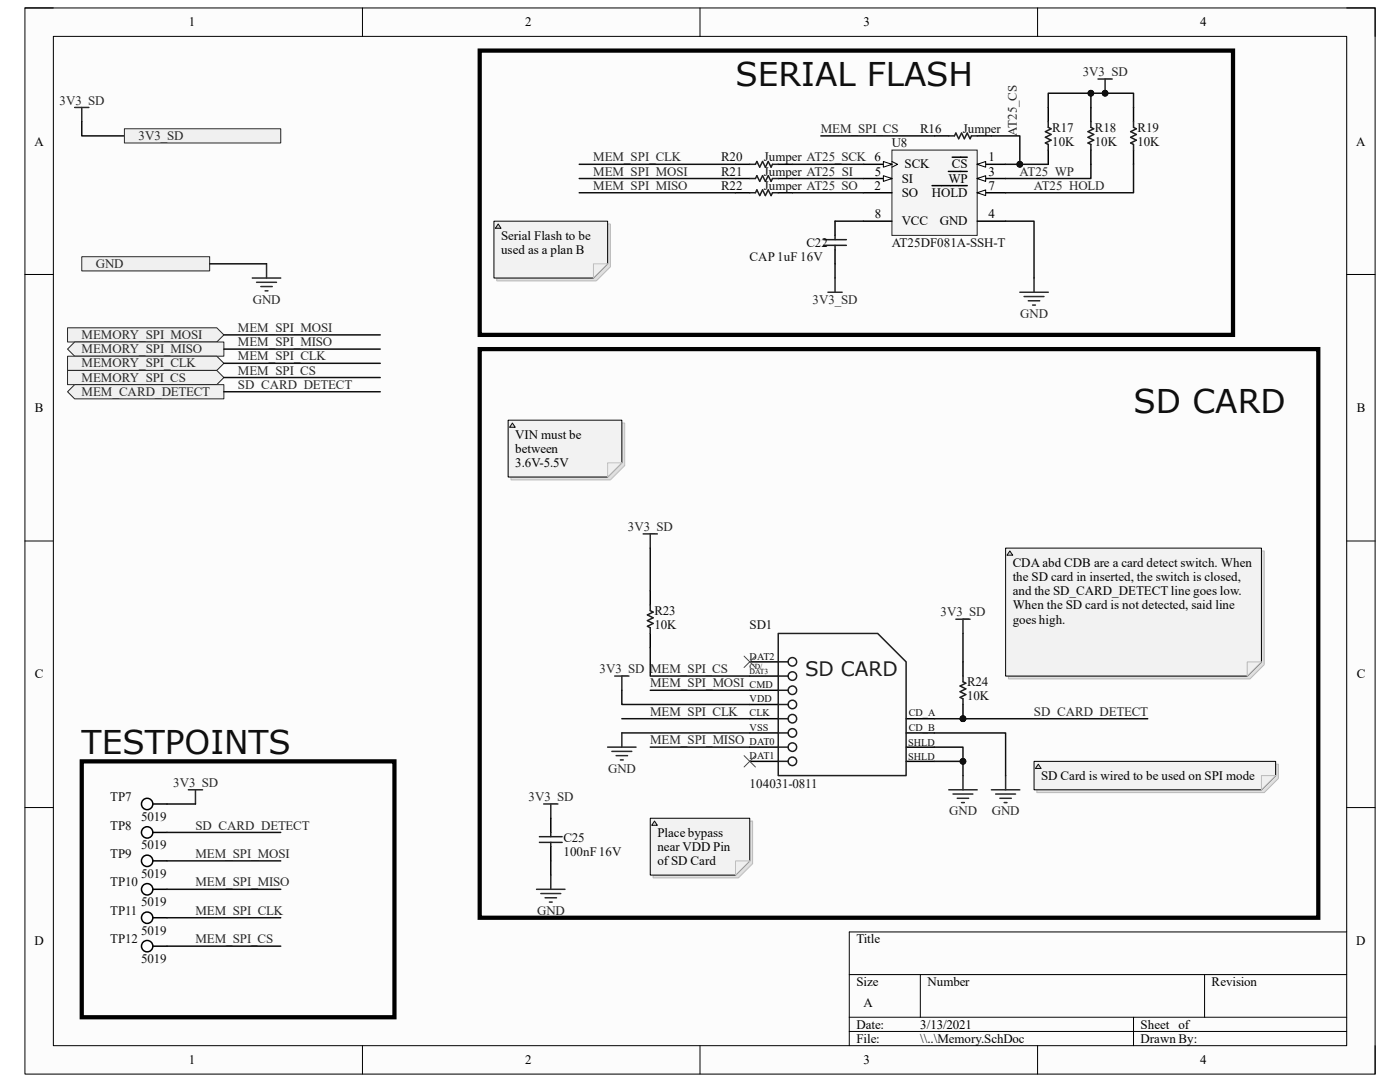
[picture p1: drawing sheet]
<svg xmlns="http://www.w3.org/2000/svg" width="279mm" height="216mm" viewBox="0 0 279 216" stroke-linecap="round" stroke-linejoin="round" font-family="sans-serif">
<path d="M5 1.6h269.4v212.7h-269.4z" fill-rule="evenodd" fill="#fcfcfc"/>
<path d="M5 1.6h269.4v212.7h-269.4z" fill="none" stroke="#000" stroke-width=".2"/>
<path d="M10.6 7.3h258.2v201.4h-258.2z" fill-rule="evenodd" fill="#fcfcfc"/>
<g fill="none" stroke="#000" stroke-width=".2">
<path d="M5 1.6h5.6M10.6 7.3h258.2v201.4h-258.2zM72.3 1.6v5.7M139.7 1.6v5.7M207.1 1.6v5.7M268.8 1.6h5.6v5.7M5 54.8h5.6M268.8 54.8h5.6M5 107.9h5.6M268.8 107.9h5.6M5 161.1h5.6M268.8 161.1h5.6"/>
<path d="M169.5 194.5h99.3M183.7 194.5v8.5M240.4 194.5v8.5M268.8 186h-99.3v22.7M72.3 208.7v5.6M139.7 208.7v5.6M169.5 203h99.3M169.5 205.8h99.3M207.1 208.7v5.6M226.2 203v5.7M274.4 208.7v5.6"/>
</g>
<path d="M149.6 132.1h5.7M149.6 134.9h5.7M149.6 137.7h5.7M149.6 140.6h5.7M149.6 143.4h5.7M149.6 149.1h5.7M149.6 151.9h5.7M149.6 146.2h5.7M180.8 143.4h5.7M180.8 149.1h5.7M180.8 151.9h5.7M180.8 146.3h5.7" fill="none" stroke="#000" stroke-width=".3"/>
<path d="M155.3 126.4h19.9l5.6 5.7v22.7h-25.5z" fill="none" stroke="#1c1c1c" stroke-width=".3"/>
<circle cx="158.1" cy="134.9" r=".85" fill="#fefefe"/>
<circle cx="158.1" cy="134.9" r=".85" fill="none" stroke="#1c1c1c" stroke-width=".3"/>
<circle cx="158.1" cy="137.7" r=".85" fill="#fefefe"/>
<circle cx="158.1" cy="137.7" r=".85" fill="none" stroke="#1c1c1c" stroke-width=".3"/>
<circle cx="158.1" cy="132.1" r=".85" fill="#fefefe"/>
<circle cx="158.1" cy="132.1" r=".85" fill="none" stroke="#1c1c1c" stroke-width=".3"/>
<circle cx="158.1" cy="140.6" r=".85" fill="#fefefe"/>
<circle cx="158.1" cy="140.6" r=".85" fill="none" stroke="#1c1c1c" stroke-width=".3"/>
<circle cx="158.1" cy="143.4" r=".85" fill="#fefefe"/>
<circle cx="158.1" cy="143.4" r=".85" fill="none" stroke="#1c1c1c" stroke-width=".3"/>
<circle cx="158.1" cy="149.1" r=".85" fill="#fefefe"/>
<circle cx="158.1" cy="149.1" r=".85" fill="none" stroke="#1c1c1c" stroke-width=".3"/>
<circle cx="158.1" cy="146.2" r=".85" fill="#fefefe"/>
<circle cx="158.1" cy="146.2" r=".85" fill="none" stroke="#1c1c1c" stroke-width=".3"/>
<circle cx="158.1" cy="151.9" r=".85" fill="#fefefe"/>
<g fill="none" stroke="#1c1c1c" stroke-width=".3">
<path d="M155.3 132.1h2M155.3 137.7h2M155.3 134.9h2M155.3 140.6h2M155.3 143.4h2M155.3 146.2h2M155.3 149.1h2M155.3 151.9h2"/>
<circle cx="158.1" cy="151.9" r=".85"/>
</g>
<path d="M148.5 130.9l2.3 2.3M150.8 130.9l-2.3 2.3M148.5 150.8l2.3 2.3M150.8 150.8l-2.3 2.3" fill="none" stroke="#4c4c4c" stroke-width=".2"/>
<g fill="none" stroke="#262626" stroke-width=".3">
<path d="M122.7 134.9h2.8M124.1 134.9v2.8M121.3 149.1h5.6M122.1 149.9h4M123 150.8h2.2M123.8 151.6h.6M124.1 146.2v2.9M189.3 157.6h5.7M190.2 158.4h4M191 159.3h2.3M192.2 154.8v2.8M197.9 157.6h5.6"/>
<path d="M198.7 158.4h4M199.5 159.3h2.3M200.7 154.8v2.8M191.9 160.1h.6M200.4 160.1h.6"/>
</g>
<circle cx="192.2" cy="143.4" r=".57" fill="#0e0e0e"/>
<circle cx="192.2" cy="143.4" r=".57" fill="none" stroke="#0e0e0e" stroke-width=".2"/>
<path d="M192.2 140.6v2.8" fill="none" stroke="#000" stroke-width=".3"/>
<circle cx="192.2" cy="143.4" r=".57" fill="#0e0e0e"/>
<circle cx="192.2" cy="143.4" r=".57" fill="none" stroke="#0e0e0e" stroke-width=".2"/>
<path d="M129.8 117.9v2.8M129.8 126.4v2.8M192.2 132.1v2.8" fill="none" stroke="#000" stroke-width=".3"/>
<path d="M129.8 120.7v1.2l.5 .2-1.1 .6 1.1 .6-1.1 .5 1.1 .6-1.1 .6 .6 .3v1.1M192.2 134.9v1.1l.5 .3-1.1 .6 1.1 .6-1.1 .5 1.1 .6-1.1 .6 .6 .2v1.2" fill="none" stroke="#1c1c1c" stroke-width=".3"/>
<path d="M128.4 106.5h2.8M129.8 106.5v2.9M190.8 123.6h2.8M192.2 123.6v2.8M107.1 177.5h5.7M107.9 178.3h4M108.5 160.4h2.8M108.8 179.1h2.3M109.9 160.4v2.9M109.9 174.6v2.9M109.6 180h.6" fill="none" stroke="#262626" stroke-width=".3"/>
<path d="M13.5 65.4h29.8l1.4 1.4-1.4 1.4h-29.8z" fill-rule="evenodd" fill="#f0f0f0"/>
<path d="M13.5 65.4h29.8l1.4 1.4-1.4 1.4h-29.8z" fill="none" stroke="#262626" stroke-width=".2"/>
<path d="M13.5 69.7l1.4-1.5h29.8v2.9h-29.8z" fill-rule="evenodd" fill="#f0f0f0"/>
<path d="M13.5 69.7l1.4-1.5h29.8v2.9h-29.8z" fill="none" stroke="#262626" stroke-width=".2"/>
<path d="M13.5 71.1h29.8l1.4 1.4-1.4 1.4h-29.8z" fill-rule="evenodd" fill="#f0f0f0"/>
<path d="M13.5 71.1h29.8l1.4 1.4-1.4 1.4h-29.8z" fill="none" stroke="#262626" stroke-width=".2"/>
<path d="M13.5 73.9h29.8l1.4 1.4-1.4 1.5h-29.8z" fill-rule="evenodd" fill="#f0f0f0"/>
<path d="M13.5 73.9h29.8l1.4 1.4-1.4 1.5h-29.8z" fill="none" stroke="#262626" stroke-width=".2"/>
<path d="M14.9 76.8h29.8v2.8h-29.8l-1.4-1.4z" fill-rule="evenodd" fill="#f0f0f0"/>
<path d="M14.9 76.8h29.8v2.8h-29.8l-1.4-1.4z" fill="none" stroke="#262626" stroke-width=".2"/>
<circle cx="29.4" cy="160.4" r="1.14" fill="#fefefe"/>
<g fill="none" stroke="#000" stroke-width=".3">
<path d="M30.5 160.4h2.8"/>
<circle cx="29.4" cy="160.4" r="1.14"/>
</g>
<path d="M16.3 151.9h62.4v51.1h-62.4z" fill="none" stroke="#000" stroke-width=".85"/>
<path d="M37.6 157.6h2.8M39 157.6v2.8" fill="none" stroke="#262626" stroke-width=".3"/>
<circle cx="29.4" cy="166.1" r="1.14" fill="#fefefe"/>
<g fill="none" stroke="#000" stroke-width=".3">
<path d="M30.5 166.1h2.8"/>
<circle cx="29.4" cy="166.1" r="1.14"/>
</g>
<circle cx="29.4" cy="171.8" r="1.14" fill="#fefefe"/>
<g fill="none" stroke="#000" stroke-width=".3">
<path d="M30.5 171.8h2.8"/>
<circle cx="29.4" cy="171.8" r="1.14"/>
</g>
<circle cx="29.4" cy="177.4" r="1.14" fill="#fefefe"/>
<g fill="none" stroke="#000" stroke-width=".3">
<path d="M30.5 177.5h2.8"/>
<circle cx="29.4" cy="177.4" r="1.14"/>
</g>
<circle cx="29.4" cy="183.1" r="1.14" fill="#fefefe"/>
<g fill="none" stroke="#000" stroke-width=".3">
<path d="M30.5 183.1h2.8"/>
<circle cx="29.4" cy="183.1" r="1.14"/>
</g>
<circle cx="29.4" cy="188.8" r="1.14" fill="#fefefe"/>
<g fill="none" stroke="#000" stroke-width=".3">
<path d="M30.5 188.8h2.8"/>
<circle cx="29.4" cy="188.8" r="1.14"/>
</g>
<path d="M95.7 69.7h167.4v113.4h-167.4z" fill="none" stroke="#000" stroke-width=".85"/>
<path d="M178 30h17v17h-17z" fill-rule="evenodd" fill="#f5f5f5"/>
<path d="M178 30h17v17h-17z" fill="none" stroke="#262626" stroke-width=".2"/>
<path d="M195 32.8h5.7" fill="none" stroke="#000" stroke-width=".3"/>
<path d="M195 32.8l1.7-.6v1.2z" fill="#fbfbfb"/>
<path d="M195 32.8l1.7-.6v1.2z" fill="none" stroke="#000" stroke-width=".2"/>
<path d="M172.3 38.5h5.7M190 31.4h3M195 35.6h5.7" fill="none" stroke="#000" stroke-width=".3"/>
<path d="M195 35.6l1.7-.5v1.1z" fill="#fbfbfb"/>
<path d="M195 35.6l1.7-.5v1.1z" fill="none" stroke="#000" stroke-width=".2"/>
<path d="M172.3 35.6h5.7M189.3 34.2h3.7M195 44.1h5.7" fill="none" stroke="#000" stroke-width=".3"/>
<path d="M176.3 35.1l1.7 .5-1.7 .6z" fill="#fbfbfb"/>
<path d="M176.3 35.1l1.7 .5-1.7 .6z" fill="none" stroke="#000" stroke-width=".2"/>
<path d="M172.3 32.8h5.7" fill="none" stroke="#000" stroke-width=".3"/>
<path d="M176.3 32.2l1.7 .6-1.7 .6z" fill="#fbfbfb"/>
<path d="M176.3 32.2l1.7 .6-1.7 .6zM178 32.2l1.1 .6-1.1 .6" fill="none" stroke="#000" stroke-width=".2"/>
<path d="M195 38.5h5.7" fill="none" stroke="#000" stroke-width=".3"/>
<path d="M195 38.5l1.7-.6v1.1z" fill="#fbfbfb"/>
<path d="M195 38.5l1.7-.6v1.1z" fill="none" stroke="#000" stroke-width=".2"/>
<path d="M186 37h7M209.2 21.4v2.9M209.2 30v2.8M217.7 21.4v2.9M217.7 30v2.8M226.2 21.4v2.9M226.2 30v2.8M166.7 44.1v2.9M166.7 49.8v2.8M172.3 44.1h5.7" fill="none" stroke="#000" stroke-width=".3"/>
<path d="M219.1 15.8h2.9M220.5 15.8v2.8M203.5 58.3h5.7M204.4 59.2h3.9M206.4 55.5v2.8M205.2 60h2.3M206.1 60.9h.5" fill="none" stroke="#262626" stroke-width=".3"/>
<path d="M209.2 24.3v1.1l.6 .3-1.2 .6 1.2 .5-1.2 .6 1.2 .6-1.2 .5 .6 .3v1.2M217.7 24.3v1.1l.6 .3-1.2 .6 1.2 .5-1.2 .6 1.2 .6-1.2 .5 .6 .3v1.2M226.2 24.3v1.1l.6 .3-1.2 .6 1.2 .5-1.2 .6 1.2 .6-1.2 .5 .6 .3v1.2M164.4 47.8h4.5M164.4 49h4.5M166.7 47v.8M166.7 49v.8" fill="none" stroke="#1c1c1c" stroke-width=".3"/>
<circle cx="220.5" cy="18.6" r=".57" fill="#0e0e0e"/>
<circle cx="220.5" cy="18.6" r=".57" fill="none" stroke="#0e0e0e" stroke-width=".2"/>
<path d="M95.7 10.1h150.4v56.7h-150.4z" fill="none" stroke="#000" stroke-width=".85"/>
<path d="M146.8 32.8h2.8M146.8 35.6h2.8M146.8 38.5h2.8M155.3 32.8h2.8M155.3 35.6h2.8M155.3 38.5h2.8M186.5 27.1h2.8M195 27.1h2.9M109.9 163.3v2.8M109.9 168.9v2.9" fill="none" stroke="#000" stroke-width=".3"/>
<path d="M149.6 32.8h1.2l.3-.6 .5 1.2 .6-1.2 .5 1.2 .6-1.2 .6 1.2 .3-.6h1.1M149.6 35.6h1.2l.3-.5 .5 1.1 .6-1.1 .5 1.1 .6-1.1 .6 1.1 .3-.6h1.1M149.6 38.5h1.2l.3-.6 .5 1.1 .6-1.1 .5 1.1 .6-1.1 .6 1.1 .3-.5h1.1M189.3 27.1h1.2l.3-.5 .5 1.1 .6-1.1 .6 1.1 .5-1.1 .6 1.1 .3-.6h1.1M107.7 167h4.5M107.7 168.1h4.5M109.9 166.1v.9M109.9 168.1v.8" fill="none" stroke="#1c1c1c" stroke-width=".3"/>
<path d="M50.4 55.5h5.6M51.2 56.3h4M52.1 57.2h2.2M52.9 58h.6M53.2 52.6v2.9" fill="none" stroke="#262626" stroke-width=".3"/>
<path d="M16.3 51.2h25.5v2.9h-25.5z" fill-rule="evenodd" fill="#f0f0f0"/>
<path d="M16.3 51.2h25.5v2.9h-25.5z" fill="none" stroke="#262626" stroke-width=".2"/>
<path d="M14.9 21.4h2.8M16.3 21.4v2.9M165.2 58.3h2.9M166.7 55.5v2.8" fill="none" stroke="#262626" stroke-width=".3"/>
<path d="M124.1 137.7v2.9h25.5M129.8 137.7h19.8M124.1 146.2h25.5M124.1 143.4h25.5M186.5 151.9h5.7" fill="none" stroke="#0e0e0e" stroke-width=".3"/>
<circle cx="192.2" cy="151.9" r=".57" fill="#0e0e0e"/>
<circle cx="192.2" cy="151.9" r=".57" fill="none" stroke="#0e0e0e" stroke-width=".2"/>
<path d="M186.5 146.3h14.2v8.5M186.5 143.4h42.6" fill="none" stroke="#0e0e0e" stroke-width=".3"/>
<circle cx="192.2" cy="143.4" r=".57" fill="#0e0e0e"/>
<circle cx="192.2" cy="143.4" r=".57" fill="none" stroke="#0e0e0e" stroke-width=".2"/>
<path d="M44.7 66.8h31.2M44.7 69.7h31.2M44.7 78.2h31.2M44.7 75.3h31.2M44.7 72.5h31.2M186.5 149.1h5.7v5.7M33.3 160.4h5.7M33.3 166.1h22.7M33.3 171.8h22.7M33.3 177.5h22.7M33.3 183.1h22.7M33.3 188.8h22.7" fill="none" stroke="#0e0e0e" stroke-width=".3"/>
<circle cx="192.2" cy="151.9" r=".57" fill="#0e0e0e"/>
<circle cx="192.2" cy="151.9" r=".57" fill="none" stroke="#0e0e0e" stroke-width=".2"/>
<path d="M209.2 21.4v-2.8h17v2.8M166.7 44.1h5.6M166.7 52.6v2.9M200.7 44.1h5.7v11.4" fill="none" stroke="#0e0e0e" stroke-width=".3"/>
<circle cx="220.5" cy="18.6" r=".57" fill="#0e0e0e"/>
<circle cx="220.5" cy="18.6" r=".57" fill="none" stroke="#0e0e0e" stroke-width=".2"/>
<circle cx="217.7" cy="18.6" r=".57" fill="#0e0e0e"/>
<circle cx="217.7" cy="18.6" r=".57" fill="none" stroke="#0e0e0e" stroke-width=".2"/>
<path d="M217.7 18.6v2.8" fill="none" stroke="#0e0e0e" stroke-width=".3"/>
<circle cx="217.7" cy="18.6" r=".57" fill="#0e0e0e"/>
<circle cx="217.7" cy="18.6" r=".57" fill="none" stroke="#0e0e0e" stroke-width=".2"/>
<path d="M115.6 38.5h31.2M158.1 32.8h14.2M158.1 35.6h14.2M158.1 38.5h14.2M197.9 27.1h5.6v5.7h5.7M217.7 32.8v2.8h-17M226.2 32.8v5.7h-25.5" fill="none" stroke="#0e0e0e" stroke-width=".3"/>
<circle cx="203.5" cy="32.8" r=".57" fill="#0e0e0e"/>
<circle cx="203.5" cy="32.8" r=".57" fill="none" stroke="#0e0e0e" stroke-width=".2"/>
<path d="M115.6 32.8h31.2M115.6 35.6h31.2M163.8 27.1h22.7M200.7 32.8h2.8M41.8 52.6h11.4M129.8 149.1h19.8" fill="none" stroke="#0e0e0e" stroke-width=".3"/>
<circle cx="203.5" cy="32.8" r=".57" fill="#0e0e0e"/>
<circle cx="203.5" cy="32.8" r=".57" fill="none" stroke="#0e0e0e" stroke-width=".2"/>
<path d="M16.3 24.3v2.8h8.5M129.8 129.2v5.7h19.8M109.9 171.8v2.8" fill="none" stroke="#0e0e0e" stroke-width=".3"/>
<path d="M24.8 25.7h31.2v2.8h-31.2z" fill-rule="evenodd" fill="#f0f0f0"/>
<path d="M24.8 25.7h31.2v2.8h-31.2z" fill="none" stroke="#262626" stroke-width=".2"/>
<path d="M129.8 109.4v8.5M192.2 126.4v5.7" fill="none" stroke="#0e0e0e" stroke-width=".3"/>
<path d="M201.3 109.9h51v22.7l-2.8 2.9h-48.2z" fill-rule="evenodd" fill="#ddd"/>
<path d="M201.3 109.9h51v22.7l-2.8 2.9h-48.2z" fill="none" stroke="#bdbdbd" stroke-width=".2"/>
<path d="M200.7 109.4h51v22.7l-2.8 2.8h-48.2z" fill-rule="evenodd" fill="#f2f2f2"/>
<path d="M200.7 109.4h51v22.7l-2.8 2.8h-48.2z" fill="none" stroke="#000" stroke-width=".2"/>
<path d="M248.9 132.1h2.8l-2.8 2.8z" fill="#efefef"/>
<path d="M248.9 132.1h2.8l-2.8 2.8z" fill="none" stroke="#bdbdbd" stroke-width=".2"/>
<path d="M201.5 109.9l.6 .9h-1.1z" fill="#d1d1d1"/>
<path d="M201.5 109.9l.6 .9h-1.1z" fill="none" stroke="#0f0f0f" stroke-width=".2"/>
<path d="M206.9 152.5h48.2v2.8l-2.8 2.9h-45.4z" fill-rule="evenodd" fill="#ddd"/>
<path d="M206.9 152.5h48.2v2.8l-2.8 2.9h-45.4z" fill="none" stroke="#bdbdbd" stroke-width=".2"/>
<path d="M206.4 151.9h48.2v2.9l-2.9 2.8h-45.3z" fill-rule="evenodd" fill="#f2f2f2"/>
<path d="M206.4 151.9h48.2v2.9l-2.9 2.8h-45.3z" fill="none" stroke="#000" stroke-width=".2"/>
<path d="M251.7 154.8h2.9l-2.9 2.8z" fill="#efefef"/>
<path d="M251.7 154.8h2.9l-2.9 2.8z" fill="none" stroke="#bdbdbd" stroke-width=".2"/>
<path d="M207.2 152.5l.6 .8h-1.2z" fill="#d1d1d1"/>
<path d="M207.2 152.5l.6 .8h-1.2z" fill="none" stroke="#0f0f0f" stroke-width=".2"/>
<path d="M130.3 163.8h19.9v8.5l-2.8 2.9h-17.1z" fill-rule="evenodd" fill="#ddd"/>
<path d="M130.3 163.8h19.9v8.5l-2.8 2.9h-17.1z" fill="none" stroke="#bdbdbd" stroke-width=".2"/>
<path d="M129.8 163.3h19.8v8.5l-2.8 2.8h-17z" fill-rule="evenodd" fill="#f2f2f2"/>
<path d="M129.8 163.3h19.8v8.5l-2.8 2.8h-17z" fill="none" stroke="#000" stroke-width=".2"/>
<path d="M146.8 171.8h2.8l-2.8 2.8z" fill="#efefef"/>
<path d="M146.8 171.8h2.8l-2.8 2.8z" fill="none" stroke="#bdbdbd" stroke-width=".2"/>
<path d="M130.6 163.8l.6 .9h-1.1z" fill="#d1d1d1"/>
<path d="M130.6 163.8l.6 .9h-1.1z" fill="none" stroke="#0f0f0f" stroke-width=".2"/>
<path d="M102 84.4h22.7v8.5l-2.9 2.9h-19.8z" fill-rule="evenodd" fill="#ddd"/>
<path d="M102 84.4h22.7v8.5l-2.9 2.9h-19.8z" fill="none" stroke="#bdbdbd" stroke-width=".2"/>
<path d="M101.4 83.8h22.7v8.6l-2.8 2.8h-19.9z" fill-rule="evenodd" fill="#f2f2f2"/>
<path d="M101.4 83.8h22.7v8.6l-2.8 2.8h-19.9z" fill="none" stroke="#000" stroke-width=".2"/>
<path d="M121.3 92.4h2.8l-2.8 2.8z" fill="#efefef"/>
<path d="M121.3 92.4h2.8l-2.8 2.8z" fill="none" stroke="#bdbdbd" stroke-width=".2"/>
<path d="M102.3 84.4l.5 .9h-1.1z" fill="#d1d1d1"/>
<path d="M102.3 84.4l.5 .9h-1.1z" fill="none" stroke="#0f0f0f" stroke-width=".2"/>
<path d="M99.1 44.7h22.7v8.5l-2.8 2.8h-19.9z" fill-rule="evenodd" fill="#ddd"/>
<path d="M99.1 44.7h22.7v8.5l-2.8 2.8h-19.9z" fill="none" stroke="#bdbdbd" stroke-width=".2"/>
<path d="M98.6 44.1h22.7v8.5l-2.9 2.9h-19.8z" fill-rule="evenodd" fill="#f2f2f2"/>
<path d="M98.6 44.1h22.7v8.5l-2.9 2.9h-19.8z" fill="none" stroke="#000" stroke-width=".2"/>
<path d="M118.4 52.6h2.9l-2.9 2.9z" fill="#efefef"/>
<path d="M118.4 52.6h2.9l-2.9 2.9z" fill="none" stroke="#bdbdbd" stroke-width=".2"/>
<path d="M99.4 44.7l.6 .9h-1.1z" fill="#d1d1d1"/>
<path d="M99.4 44.7l.6 .9h-1.1z" fill="none" stroke="#0f0f0f" stroke-width=".2"/>
<g font-size="6.5" fill="#0e0e0e">
<text x="146.8" y="17.2">SERIAL FLASH</text>
<text x="226.2" y="82.5">SD CARD</text>
<text x="16.3" y="150.5">TESTPOINTS</text>
</g>
<text font-size="4" fill="#1c1c1c" x="160.7" y="134.9">SD CARD</text>
<g font-size="2.6">
<text x="37.7" y="5.2">1</text>
<text x="104.8" y="5.2">2</text>
<text x="172.3" y="5.2">3</text>
<text x="239.5" y="5.2">4</text>
<text x="6.9" y="29">A</text>
<text x="270.7" y="29">A</text>
<text x="174.6" y="35.1">5</text>
<text x="180.5" y="33.6">SCK</text>
<text x="190" y="33.6">CS</text>
<text x="197.3" y="32.2">1</text>
<text x="197.3" y="35.1">3</text>
<text x="174.5" y="37.9">2</text>
<text x="180" y="39.3">SO</text>
<text x="180" y="36.4">SI</text>
<text x="186" y="39.3">HOLD</text>
<text x="189.3" y="36.4">WP</text>
<text x="197.3" y="37.9">7</text>
<text x="100" y="47.8">Serial Flash to be</text>
<text x="174.6" y="43.6">8</text>
<text x="180" y="45">VCC</text>
<text x="187.5" y="45">GND</text>
<text x="197.3" y="43.6">4</text>
<text x="100" y="50.6">used as a plan B</text>
<text x="7" y="82.2">B</text>
<text x="270.8" y="82.2">B</text>
<text x="102.8" y="87.5">VIN must be</text>
<text x="102.8" y="90.3">between</text>
<text x="102.8" y="93.2">3.6V-5.5V</text>
<text x="202.1" y="113.1">CDA abd CDB are a card detect switch. When</text>
<text x="202.1" y="115.9">the SD card in inserted, the switch is closed,</text>
<text x="202.1" y="118.7">and the SD_CARD_DETECT line goes low.</text>
<text x="202.1" y="121.6">When the SD card is not detected, said line</text>
<text x="202.1" y="124.4">goes high.</text>
<text x="7" y="135.4">C</text>
<text x="270.8" y="135.4">C</text>
<text x="207.8" y="155.6">SD Card is wired to be used on SPI mode</text>
<text x="131.2" y="167">Place bypass</text>
<text x="131.2" y="169.8">near VDD Pin</text>
<text x="131.2" y="172.6">of SD Card</text>
<text x="6.9" y="188.6">D</text>
<text x="170.9" y="188.2">Title</text>
<text x="270.7" y="188.6">D</text>
<text x="170.9" y="196.7">Size</text>
<text x="185.1" y="196.7">Number</text>
<text x="241.8" y="196.7">Revision</text>
<text x="172.3" y="201">A</text>
<text x="170.9" y="205.2">Date:</text>
<text x="170.9" y="208.1">File:</text>
<text x="183.6" y="205.2">3/13/2021</text>
<text x="183.7" y="208.1">\\..\Memory.SchDoc</text>
<text x="227.6" y="208.1">Drawn By:</text>
<text x="227.6" y="205.2">Sheet of</text>
<text x="37.7" y="212.3">1</text>
<text x="104.8" y="212.3">2</text>
<text x="172.3" y="212.3">3</text>
<text x="239.5" y="212.3">4</text>
</g>
<g font-size="2.6" fill="#262626">
<text x="216.1" y="15.2">3V3_SD</text>
<text x="11.9" y="20.9">3V3_SD</text>
<text x="27.6" y="27.9">3V3_SD</text>
<text x="163.8" y="26.5">MEM_SPI_CS</text>
<text x="202.9" y="27.1" transform="rotate(-90 202.9 27.1)">AT25_CS</text>
<text x="118.4" y="32.2">MEM_SPI_CLK</text>
<text x="118.4" y="35.1">MEM_SPI_MOSI</text>
<text x="203.5" y="35.1">AT25_WP</text>
<text x="118.4" y="37.9">MEM_SPI_MISO</text>
<text x="206.3" y="37.9">AT25_HOLD</text>
<text x="19.1" y="53.5">GND</text>
<text x="50.5" y="60.6">GND</text>
<text x="162.2" y="60.6">3V3_SD</text>
<text x="203.6" y="63.4">GND</text>
<text x="16.3" y="67.6">MEMORY_SPI_MOSI</text>
<text x="16.3" y="70.5">MEMORY_SPI_MISO</text>
<text x="47.5" y="66.3">MEM_SPI_MOSI</text>
<text x="47.5" y="69.1">MEM_SPI_MISO</text>
<text x="47.5" y="71.9">MEM_SPI_CLK</text>
<text x="16.3" y="73.3">MEMORY_SPI_CLK</text>
<text x="16.3" y="76.2">MEMORY_SPI_CS</text>
<text x="47.5" y="74.8">MEM_SPI_CS</text>
<text x="47.5" y="77.6">SD_CARD_DETECT</text>
<text x="16.3" y="79">MEM_CARD_DETECT</text>
<text x="125.3" y="106">3V3_SD</text>
<text x="187.7" y="123">3V3_SD</text>
<text x="119.6" y="134.3">3V3_SD MEM_SPI_CS</text>
<text x="129.8" y="137.2">MEM_SPI_MOSI</text>
<text x="129.8" y="142.8">MEM_SPI_CLK</text>
<text x="206.3" y="142.8">SD_CARD_DETECT</text>
<text x="129.8" y="148.5">MEM_SPI_MISO</text>
<text x="121.4" y="154.2">GND</text>
<text x="34.5" y="157">3V3_SD</text>
<text x="105.5" y="159.9">3V3_SD</text>
<text x="39" y="165.5">SD_CARD_DETECT</text>
<text x="189.4" y="162.7">GND</text>
<text x="198" y="162.7">GND</text>
<text x="39" y="171.2">MEM_SPI_MOSI</text>
<text x="39" y="176.9">MEM_SPI_MISO</text>
<text x="39" y="182.5">MEM_SPI_CLK</text>
<text x="107.2" y="182.5">GND</text>
<text x="39" y="188.2">MEM_SPI_CS</text>
</g>
<g font-size="2.6" fill="#0e0e0e">
<text x="178" y="29.4">U8</text>
<text x="183.6" y="26.5">R16</text>
<text x="192.2" y="26.5">Jumper</text>
<text x="210" y="26.2">R17</text>
<text x="210" y="29.1">10K</text>
<text x="218.5" y="26.2">R18</text>
<text x="218.5" y="29.1">10K</text>
<text x="227" y="26.2">R19</text>
<text x="227" y="29.1">10K</text>
<text x="143.9" y="32.2">R20</text>
<text x="143.9" y="35.1">R21</text>
<text x="152.4" y="32.2">Jumper AT25_SCK 6</text>
<text x="152.4" y="35.1">Jumper AT25_SI</text>
<text x="143.9" y="37.9">R22</text>
<text x="152.4" y="37.9">Jumper AT25_SO</text>
<text x="149.6" y="52.1">CAP 1uF 16V</text>
<text x="161" y="49.2">C22</text>
<text x="178" y="49.2">AT25DF081A-SSH-T</text>
<text x="130.6" y="122.7">R23</text>
<text x="130.6" y="125.5">10K</text>
<text x="149.6" y="125.5">SD1</text>
<text x="193" y="136.9">R24</text>
<text x="193" y="139.7">10K</text>
<text x="22" y="159.9">TP7</text>
<text x="149.6" y="157.3">104031-0811</text>
<text x="22" y="165.5">TP8</text>
<text x="28.2" y="163.8">5019</text>
<text x="22" y="171.2">TP9</text>
<text x="28.2" y="169.5">5019</text>
<text x="112.4" y="168.1">C25</text>
<text x="112.4" y="170.9">100nF 16V</text>
<text x="22" y="176.9">TP10</text>
<text x="28.2" y="175.2">5019</text>
<text x="22" y="182.5">TP11</text>
<text x="28.2" y="180.8">5019</text>
<text x="22" y="188.2">TP12</text>
<text x="28.2" y="186.5">5019</text>
<text x="28.2" y="192.2">5019</text>
</g>
<g font-size="2" fill="#0e0e0e">
<text x="149.6" y="131.6">DAT2</text>
<text x="149.6" y="137.3">CMD</text>
<text x="149.6" y="140.1">VDD</text>
<text x="149.6" y="143">CLK</text>
<text x="181.4" y="143">CD_A</text>
<text x="149.6" y="145.8">VSS</text>
<text x="149.6" y="148.6">DAT0</text>
<text x="181.2" y="148.8">SHLD</text>
<text x="181.4" y="145.8">CD_B</text>
<text x="149.6" y="151.5">DAT1</text>
<text x="181.2" y="151.6">SHLD</text>
</g>
<g font-size="1.5" fill="#0e0e0e">
<text x="149.6" y="134.5">DAT3</text>
<text x="149.6" y="133.4">CD/</text>
</g>
</svg>
